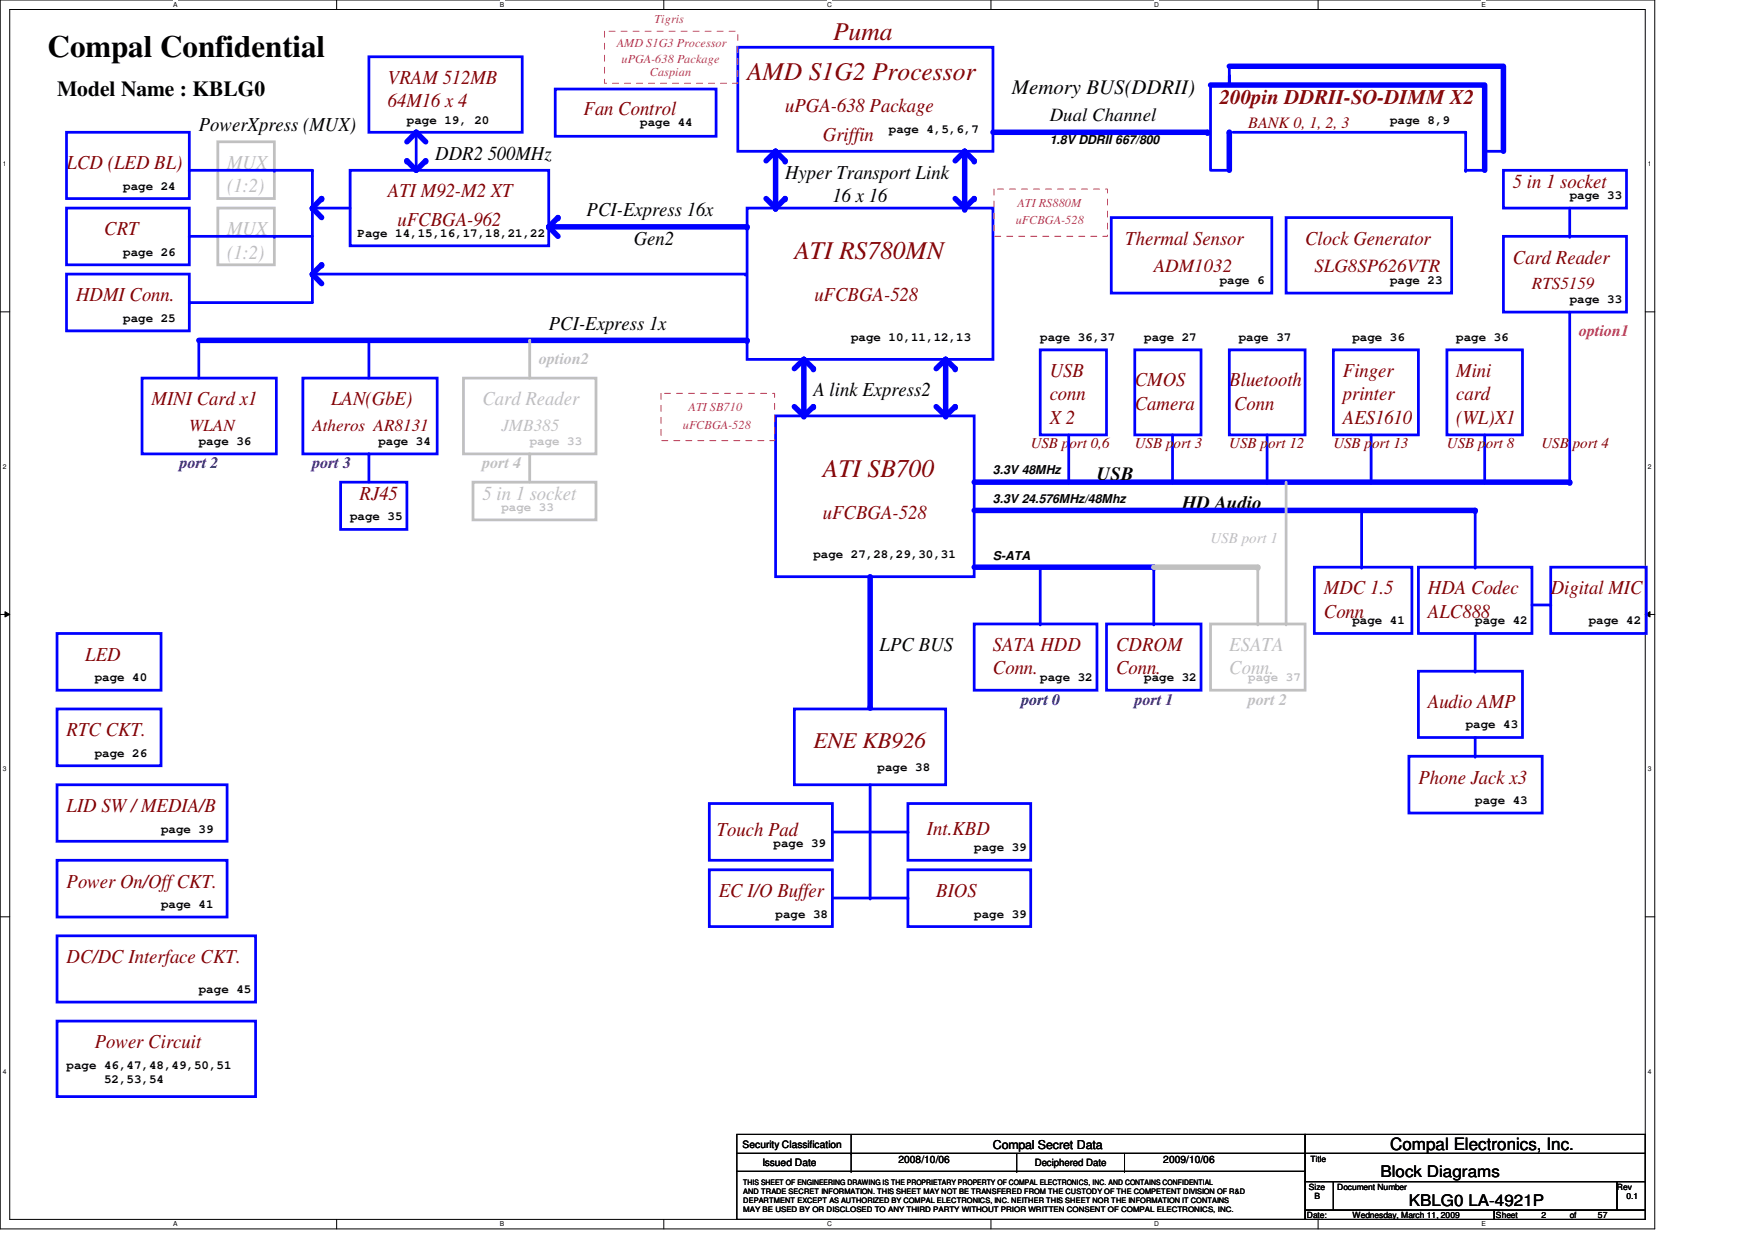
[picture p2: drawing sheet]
<svg xmlns="http://www.w3.org/2000/svg" width="297mm" height="210mm" viewBox="0 0 297 210" stroke-linecap="round" stroke-linejoin="round" font-family="sans-serif">
<path d="M0 0h280.1v208h-280.1zM1.6 1.6h276.9v204.8h-276.9z" fill="none" stroke="#000" stroke-width=".17"/>
<g fill="#fff">
<path d="M29.3 .2h.7v1.2h-.7z"/>
<path d="M29.3 206.6h.7v1.2h-.7z"/>
</g>
<path d="M57 0v1.6M57 206.4v1.6" fill="none" stroke="#000" stroke-width=".17"/>
<g fill="#fff">
<path d="M84.6 .2h.7v1.2h-.7z"/>
<path d="M84.6 206.6h.7v1.2h-.7z"/>
</g>
<path d="M112.3 0v1.6M112.3 206.4v1.6" fill="none" stroke="#000" stroke-width=".17"/>
<g fill="#fff">
<path d="M140 .2h.8v1.2h-.8z"/>
<path d="M140 206.6h.8v1.2h-.8z"/>
</g>
<path d="M167.7 0v1.6M167.7 206.4v1.6" fill="none" stroke="#000" stroke-width=".17"/>
<g fill="#fff">
<path d="M195.4 .2h.7v1.2h-.7z"/>
<path d="M195.4 206.6h.7v1.2h-.7z"/>
</g>
<path d="M223.1 0v1.6M223.1 206.4v1.6" fill="none" stroke="#000" stroke-width=".17"/>
<g fill="#fff">
<path d="M250.7 .2h.8v1.2h-.8z"/>
<path d="M250.7 206.6h.8v1.2h-.8z"/>
<path d="M.5 27.2h.6v1.2h-.6z"/>
<path d="M278.9 27.2h.6v1.2h-.6z"/>
<path d="M.5 78.4h.6v1.1h-.6z"/>
<path d="M278.9 78.4h.6v1.1h-.6z"/>
</g>
<path d="M0 52.8h1.6M278.5 52.8h1.6" fill="none" stroke="#000" stroke-width=".17"/>
<g fill="#fff">
<path d="M.5 129.6h.6v1.2h-.6z"/>
<path d="M278.9 129.6h.6v1.2h-.6z"/>
</g>
<path d="M0 104h1.6M.8 103.5l.8 .5-.8 .4zM278.5 104l.8-.5v.9zM278.5 104h1.6" fill="none" stroke="#000" stroke-width=".17"/>
<path d="M.8 103.5l.8 .5-.8 .4zM278.5 104l.8-.5v.9z" fill="#000"/>
<g fill="#fff">
<path d="M.5 180.8h.6v1.1h-.6z"/>
<path d="M278.9 180.8h.6v1.1h-.6z"/>
</g>
<g fill="none" stroke="#000" stroke-width=".17">
<path d="M0 155.2h1.6M278.5 155.2h1.6M124.7 192h96.2v3.2h-96.2zM124.7 195.2h96.2v3.1h-96.2zM124.7 198.3h96.2v8.1h-96.2zM144.1 195.2h.1M144.1 198.3h.1M144.1 192v6.3M172.1 198.3h.1M172.1 195.2v3.1M190.3 198.3h.1M190.3 195.2v3.1"/>
<path d="M220.9 192h57.6v3.2h-57.6zM220.9 195.2h57.6v4.8h-57.6zM220.9 200h4.8v4.9h-4.8zM220.9 204.9h32v1.5h-32zM225.7 200h48v4.9h-48zM252.9 204.9h25.6v1.5h-25.6zM273.7 200h4.8v4.9h-4.8z"/>
</g>
<path d="M222.5 96h16.5v11.2h-16.5z" fill="none" stroke="#00f" stroke-width=".47"/>
<path d="M131.3 25.6v9.6" fill="none" stroke="#00f" stroke-width=".93"/>
<circle cx="131.3" cy="35.2" r=".47" fill="#00f"/>
<path d="M94 15.1h27.2v8h-27.2zM131.3 70.4h33.6v27.2h-33.6zM9.6 158.4h33.7v11.2h-33.7zM9.6 145.6h28.8v9.6h-28.8z" fill="none" stroke="#00f" stroke-width=".47"/>
<path d="M163.3 25.6v9.8" fill="none" stroke="#00f" stroke-width=".93"/>
<circle cx="163.3" cy="35.4" r=".47" fill="#00f"/>
<path d="M160.1 60.8v8.8" fill="none" stroke="#00f" stroke-width=".93"/>
<circle cx="160.1" cy="69.6" r=".47" fill="#00f"/>
<path d="M147.3 132.8v19.2" fill="none" stroke="#00f" stroke-width=".47"/>
<circle cx="147.3" cy="152" r=".23" fill="#00f"/>
<path d="M124.9 8h43.2v17.6h-43.2zM126.4 35.2h41.7v25.6h-41.7zM134.4 120h25.7v12.8h-25.7zM140.9 152h12.8M9.6 172.8h33.7v12.8h-33.7z" fill="none" stroke="#00f" stroke-width=".47"/>
<circle cx="153.7" cy="152" r=".23" fill="#00f"/>
<path d="M153.7 147.2h20.8v9.6h-20.8z" fill="none" stroke="#00f" stroke-width=".47"/>
<path d="M164.9 86.4h84.8" fill="none" stroke="#00f" stroke-width=".93"/>
<circle cx="249.7" cy="86.4" r=".47" fill="#00f"/>
<path d="M249.7 86.4v9.6" fill="none" stroke="#00f" stroke-width=".47"/>
<circle cx="249.7" cy="96" r=".23" fill="#00f"/>
<path d="M230.5 86.4v9.6" fill="none" stroke="#00f" stroke-width=".47"/>
<circle cx="230.5" cy="96" r=".23" fill="#00f"/>
<path d="M164.9 81.6h100.8" fill="none" stroke="#00f" stroke-width=".93"/>
<circle cx="265.7" cy="81.6" r=".47" fill="#00f"/>
<path d="M140.9 140.8h12.8" fill="none" stroke="#00f" stroke-width=".47"/>
<circle cx="153.7" cy="140.8" r=".23" fill="#00f"/>
<path d="M147.3 97.6v22.1" fill="none" stroke="#00f" stroke-width=".93"/>
<circle cx="147.3" cy="119.7" r=".47" fill="#00f"/>
<path d="M11.3 35.2h20.7v9.6h-20.7zM11.3 22.4h20.7v11.2h-20.7zM249.7 124.8v3.2" fill="none" stroke="#00f" stroke-width=".47"/>
<circle cx="249.7" cy="128" r=".23" fill="#00f"/>
<path d="M240.1 96h19.2v11.2h-19.2zM240.1 113.6h17.6v11.2h-17.6zM9.6 120h17.7v9.6h-17.7zM120.1 136h20.8v9.6h-20.8zM153.7 136h20.8v9.6h-20.8zM238.5 128h22.5v9.6h-22.5zM120.1 147.2h20.8v9.6h-20.8z" fill="none" stroke="#00f" stroke-width=".47"/>
<path d="M164.9 96h30.4" fill="none" stroke="#00f" stroke-width=".93"/>
<circle cx="195.3" cy="96" r=".47" fill="#00f"/>
<path d="M164.9 105.6h20.8v11.2h-20.8zM249.7 107.2v6.4" fill="none" stroke="#00f" stroke-width=".47"/>
<circle cx="249.7" cy="113.6" r=".23" fill="#00f"/>
<path d="M136.1 60.8v8.8" fill="none" stroke="#00f" stroke-width=".93"/>
<circle cx="136.1" cy="69.6" r=".47" fill="#00f"/>
<path d="M198.5 73.6v8" fill="none" stroke="#00f" stroke-width=".47"/>
<circle cx="198.5" cy="81.6" r=".23" fill="#00f"/>
<path d="M195.3 96v9.6M187.3 105.6h16v11.2h-16z" fill="none" stroke="#00f" stroke-width=".47"/>
<circle cx="195.3" cy="105.6" r=".23" fill="#00f"/>
<path d="M176.1 96v9.6" fill="none" stroke="#00f" stroke-width=".47"/>
<circle cx="176.1" cy="105.6" r=".23" fill="#00f"/>
<path d="M232.1 73.6v8" fill="none" stroke="#00f" stroke-width=".47"/>
<circle cx="232.1" cy="81.6" r=".23" fill="#00f"/>
<path d="M176.1 59.2h11.2v14.4h-11.2zM192.1 59.2h11.2v14.4h-11.2zM208.1 59.2h12.8v14.4h-12.8zM225.7 59.2h14.4v14.4h-14.4zM244.9 59.2h12.8v14.4h-12.8zM214.5 73.6v8" fill="none" stroke="#00f" stroke-width=".47"/>
<circle cx="214.5" cy="81.6" r=".23" fill="#00f"/>
<path d="M251.3 73.6v8" fill="none" stroke="#00f" stroke-width=".47"/>
<circle cx="251.3" cy="81.6" r=".23" fill="#00f"/>
<path d="M180.9 73.6v8" fill="none" stroke="#00f" stroke-width=".47"/>
<circle cx="180.9" cy="81.6" r=".23" fill="#00f"/>
<path d="M11.3 46.4h20.7v9.6h-20.7z" fill="none" stroke="#00f" stroke-width=".47"/>
<path d="M33.7 57.6h92.7" fill="none" stroke="#00f" stroke-width=".93"/>
<circle cx="126.4" cy="57.6" r=".47" fill="#00f"/>
<path d="M160.1 60.8l-1.7 1.6" fill="none" stroke="#00f" stroke-width=".93"/>
<circle cx="160.1" cy="60.8" r=".47" fill="#00f"/>
<path d="M160.1 60.8l1.6 1.6" fill="none" stroke="#00f" stroke-width=".93"/>
<circle cx="161.7" cy="62.4" r=".47" fill="#00f"/>
<path d="M136.1 60.8l1.6 1.6" fill="none" stroke="#00f" stroke-width=".93"/>
<circle cx="137.7" cy="62.4" r=".47" fill="#00f"/>
<path d="M136.1 60.8l-1.7 1.6" fill="none" stroke="#00f" stroke-width=".93"/>
<circle cx="136.1" cy="60.8" r=".47" fill="#00f"/>
<path d="M134.4 68.8l1.7 1.6" fill="none" stroke="#00f" stroke-width=".93"/>
<circle cx="136.1" cy="70.4" r=".47" fill="#00f"/>
<path d="M137.7 68.8l-1.6 1.6" fill="none" stroke="#00f" stroke-width=".93"/>
<circle cx="137.7" cy="68.8" r=".47" fill="#00f"/>
<path d="M163.3 25.6l1.6 1.6" fill="none" stroke="#00f" stroke-width=".93"/>
<circle cx="164.9" cy="27.2" r=".47" fill="#00f"/>
<path d="M163.3 25.6l-1.6 1.6" fill="none" stroke="#00f" stroke-width=".93"/>
<circle cx="163.3" cy="25.6" r=".47" fill="#00f"/>
<path d="M164.9 33.6l-1.6 1.6" fill="none" stroke="#00f" stroke-width=".93"/>
<circle cx="164.9" cy="33.6" r=".47" fill="#00f"/>
<path d="M161.7 33.6l1.6 1.6" fill="none" stroke="#00f" stroke-width=".93"/>
<circle cx="163.3" cy="35.2" r=".47" fill="#00f"/>
<path d="M131.3 25.6l1.6 1.6" fill="none" stroke="#00f" stroke-width=".93"/>
<circle cx="132.9" cy="27.2" r=".47" fill="#00f"/>
<path d="M131.3 25.6l-1.6 1.6" fill="none" stroke="#00f" stroke-width=".93"/>
<circle cx="131.3" cy="25.6" r=".47" fill="#00f"/>
<path d="M132.9 33.6l-1.6 1.6" fill="none" stroke="#00f" stroke-width=".93"/>
<circle cx="132.9" cy="33.6" r=".47" fill="#00f"/>
<path d="M129.7 33.6l1.6 1.6" fill="none" stroke="#00f" stroke-width=".93"/>
<circle cx="131.3" cy="35.2" r=".47" fill="#00f"/>
<path d="M52.9 28.8v22.4" fill="none" stroke="#00f" stroke-width=".47"/>
<circle cx="52.9" cy="28.8" r=".23" fill="#00f"/>
<path d="M62.4 57.6v6.4M24 64h22.8v12.8h-22.8zM51.3 64h22.7v12.8h-22.7z" fill="none" stroke="#00f" stroke-width=".47"/>
<circle cx="62.4" cy="57.6" r=".23" fill="#00f"/>
<path d="M33.7 57.6v6.4" fill="none" stroke="#00f" stroke-width=".47"/>
<circle cx="33.7" cy="57.6" r=".23" fill="#00f"/>
<path d="M89.7 76.8v4.8M80 81.6h20.9v6.4h-20.9z" fill="none" stroke="#c0c0c0" stroke-width=".47"/>
<circle cx="89.7" cy="76.8" r=".23" fill="#c0c0c0"/>
<path d="M89.7 57.6v6.4M78.4 64h22.5v12.8h-22.5z" fill="none" stroke="#c0c0c0" stroke-width=".47"/>
<circle cx="89.7" cy="57.6" r=".23" fill="#c0c0c0"/>
<path d="M62.4 76.8v4.8M57.7 81.6h11.2v8h-11.2z" fill="none" stroke="#00f" stroke-width=".47"/>
<circle cx="62.4" cy="76.8" r=".23" fill="#00f"/>
<path d="M208.1 11.2h46.4v14.4M168.1 22.4h36.3" fill="none" stroke="#00f" stroke-width=".93"/>
<path d="M208.1 11.2v3.2v-1.6" fill="none" stroke="#00f" stroke-width=".47"/>
<circle cx="204.4" cy="22.4" r=".47" fill="#00f"/>
<path d="M204.9 14.4v14.4h3.2M251.3 25.6h3.2" fill="none" stroke="#00f" stroke-width=".47"/>
<circle cx="251.3" cy="25.6" r=".23" fill="#00f"/>
<path d="M204.9 14.4h46.4v14.4" fill="none" stroke="#00f" stroke-width=".93"/>
<path d="M248.1 28.8h3.2" fill="none" stroke="#00f" stroke-width=".47"/>
<circle cx="248.1" cy="28.8" r=".23" fill="#00f"/>
<path d="M208.1 22.4v6.4" fill="none" stroke="#00f" stroke-width=".93"/>
<circle cx="208.1" cy="22.4" r=".47" fill="#00f"/>
<path d="M248.1 22.4v6.4" fill="none" stroke="#00f" stroke-width=".47"/>
<circle cx="248.1" cy="28.8" r=".23" fill="#00f"/>
<path d="M208.7 22.4h39.4" fill="none" stroke="#00f" stroke-width=".47"/>
<circle cx="248.1" cy="22.4" r=".23" fill="#00f"/>
<path d="M188.1 36.8h27.2v12.8h-27.2zM217.7 36.8h28v12.8h-28z" fill="none" stroke="#00f" stroke-width=".47"/>
<path d="M158.4 68.8l1.7 1.6" fill="none" stroke="#00f" stroke-width=".93"/>
<circle cx="160.1" cy="70.4" r=".47" fill="#00f"/>
<path d="M161.7 68.8l-1.6 1.6" fill="none" stroke="#00f" stroke-width=".93"/>
<circle cx="161.7" cy="68.8" r=".47" fill="#00f"/>
<path d="M212.9 96v9.6" fill="none" stroke="#c0c0c0" stroke-width=".47"/>
<circle cx="212.9" cy="105.6" r=".23" fill="#c0c0c0"/>
<path d="M204.9 105.6h16v11.2h-16z" fill="none" stroke="#c0c0c0" stroke-width=".47"/>
<path d="M259.3 102.4h3.2" fill="none" stroke="#00f" stroke-width=".47"/>
<circle cx="262.5" cy="102.4" r=".23" fill="#00f"/>
<path d="M52.9 46.4h73.2" fill="none" stroke="#00f" stroke-width=".47"/>
<circle cx="126.1" cy="46.4" r=".23" fill="#00f"/>
<path d="M59.3 28.8h33.6v12.8h-33.6zM70.4 22.6v6.2" fill="none" stroke="#00f" stroke-width=".47"/>
<circle cx="70.4" cy="22.6" r=".23" fill="#00f"/>
<path d="M62.4 9.6h26v12.8h-26z" fill="none" stroke="#00f" stroke-width=".47"/>
<path d="M72 27.2l-1.6 1.6" fill="none" stroke="#00f" stroke-width=".93"/>
<circle cx="72" cy="27.2" r=".47" fill="#00f"/>
<path d="M70.4 22.4l1.6 1.6" fill="none" stroke="#00f" stroke-width=".93"/>
<circle cx="70.4" cy="22.4" r=".47" fill="#00f"/>
<path d="M70.4 22.4l-1.5 1.6" fill="none" stroke="#00f" stroke-width=".93"/>
<circle cx="70.4" cy="22.4" r=".47" fill="#00f"/>
<path d="M68.9 27.2l1.5 1.6" fill="none" stroke="#00f" stroke-width=".93"/>
<circle cx="68.9" cy="27.2" r=".47" fill="#00f"/>
<path d="M92.9 38.4h33.5" fill="none" stroke="#00f" stroke-width=".93"/>
<circle cx="126.4" cy="38.4" r=".47" fill="#00f"/>
<path d="M52.9 35.2h6.4M262.5 96h16.1v11.2h-16.1z" fill="none" stroke="#00f" stroke-width=".47"/>
<circle cx="52.9" cy="35.2" r=".23" fill="#00f"/>
<path d="M32 51.2h20.9" fill="none" stroke="#00f" stroke-width=".47"/>
<circle cx="32" cy="51.2" r=".23" fill="#00f"/>
<path d="M52.9 35.2l1.5 1.6" fill="none" stroke="#00f" stroke-width=".93"/>
<circle cx="52.9" cy="35.2" r=".47" fill="#00f"/>
<path d="M52.9 46.4l1.5 1.6" fill="none" stroke="#00f" stroke-width=".93"/>
<circle cx="52.9" cy="46.4" r=".47" fill="#00f"/>
<path d="M54.4 33.6l-1.5 1.6" fill="none" stroke="#00f" stroke-width=".93"/>
<circle cx="54.4" cy="33.6" r=".47" fill="#00f"/>
<path d="M54.4 44.8l-1.5 1.6" fill="none" stroke="#00f" stroke-width=".93"/>
<circle cx="54.4" cy="44.8" r=".47" fill="#00f"/>
<path d="M9.6 107.2h17.7v9.6h-17.7zM9.6 132.8h28.8v9.6h-28.8z" fill="none" stroke="#00f" stroke-width=".47"/>
<path d="M217.7 81.6v24" fill="none" stroke="#c0c0c0" stroke-width=".47"/>
<circle cx="217.7" cy="105.6" r=".23" fill="#c0c0c0"/>
<path d="M195.3 96h17.6" fill="none" stroke="#c0c0c0" stroke-width=".93"/>
<circle cx="212.9" cy="96" r=".47" fill="#c0c0c0"/>
<path d="M94.4 36.8l-1.5 1.6" fill="none" stroke="#00f" stroke-width=".93"/>
<circle cx="94.4" cy="36.8" r=".47" fill="#00f"/>
<path d="M92.9 38.4l1.5 1.6" fill="none" stroke="#00f" stroke-width=".93"/>
<circle cx="92.9" cy="38.4" r=".47" fill="#00f"/>
<path d="M36.9 24h9.5v9.6h-9.5zM36.9 35.2h9.5v9.6h-9.5z" fill="none" stroke="#c0c0c0" stroke-width=".47"/>
<path d="M46.4 28.8h6.5" fill="none" stroke="#00f" stroke-width=".47"/>
<circle cx="46.4" cy="28.8" r=".23" fill="#00f"/>
<path d="M46.4 40h6.5" fill="none" stroke="#00f" stroke-width=".47"/>
<circle cx="46.4" cy="40" r=".23" fill="#00f"/>
<path d="M32 28.8h14.4" fill="none" stroke="#00f" stroke-width=".47"/>
<circle cx="32" cy="28.8" r=".23" fill="#00f"/>
<path d="M32 40h14.4" fill="none" stroke="#00f" stroke-width=".47"/>
<circle cx="32" cy="40" r=".23" fill="#00f"/>
<path d="M254.5 28.8h20.8v6.4h-20.8zM265.7 35.2v4.8" fill="none" stroke="#00f" stroke-width=".47"/>
<circle cx="265.7" cy="40" r=".23" fill="#00f"/>
<path d="M254.5 40h20.8v12.8h-20.8zM265.7 52.8v28.8" fill="none" stroke="#00f" stroke-width=".47"/>
<circle cx="265.7" cy="81.6" r=".23" fill="#00f"/>
<path d="M102.3 5.3h22.6v8.8h-22.6zM168.2 32h19.2v8h-19.2zM111.9 66.6h19.2v8h-19.2z" fill="none" stroke="#ff0080" stroke-width=".17" stroke-dasharray="1 1 1 1 1 1 1 1"/>
<text font-size="5.2" x="8" y="9.6">Compal Confidential</text>
<g font-size="4.3" fill="#800000">
<text x="141" y="6.7">Puma</text>
<text x="126.4" y="13.5">AMD S1G2 Processor</text>
<text x="134.4" y="43.9">ATI RS780MN</text>
<text x="139.3" y="80.7">ATI SB700</text>
</g>
<text font-size="3.8" fill="#800000" x="137.7" y="126.7">ENE KB926</text>
<text font-size="3.6" x="9.6" y="16.2">Model Name : KBLG0</text>
<text font-size="3.5" x="171.3" y="16">Memory BUS(DDRII)</text>
<text font-size="3.5" fill="#800000" x="206.5" y="17.6">200pin DDRII-SO-DIMM X2</text>
<g font-size="3.3" fill="#800000">
<text x="65.7" y="14.2">VRAM 512MB</text>
<text x="65.7" y="18.2">64M16 x 4</text>
<text x="98.8" y="19.5">Fan Control</text>
<text x="132.9" y="19">uPGA-638 Package</text>
<text x="139.3" y="23.8">Griffin</text>
<text x="11.3" y="28.6">LCD (LED BL)</text>
<text x="65.7" y="33.4">ATI M92-M2 XT</text>
<text x="256.1" y="31.8">5 in 1 socket</text>
<text x="17.6" y="39.8">CRT</text>
<text x="67.3" y="38.2">uFCBGA-962</text>
<text x="190.5" y="41.4">Thermal Sensor</text>
<text x="220.9" y="41.4">Clock Generator</text>
<text x="256.1" y="44.6">Card Reader</text>
<text x="12.9" y="51">HDMI Conn.</text>
<text x="137.8" y="51">uFCBGA-528</text>
<text x="177.7" y="63.8">USB</text>
<text x="192.1" y="65.4">CMOS</text>
<text x="208.1" y="65.4">Bluetooth</text>
<text x="227.3" y="63.8">Finger</text>
<text x="246.5" y="63.8">Mini</text>
<text x="25.7" y="68.6">MINI Card x1</text>
<text x="56" y="68.6">LAN(GbE)</text>
<text x="177.7" y="67.8">conn</text>
<text x="177.7" y="71.7">X 2</text>
<text x="192.1" y="69.3">Camera</text>
<text x="208.9" y="69.3">Conn</text>
<text x="227.3" y="67.8">printer</text>
<text x="227.3" y="71.7">AES1610</text>
<text x="246.5" y="67.8">card</text>
<text x="246.5" y="71.7">(WL)X1</text>
<text x="60.9" y="84.6">RJ45</text>
<text x="139.3" y="87.8">uFCBGA-528</text>
<text x="224.1" y="100.6">MDC 1.5</text>
<text x="241.7" y="100.6">HDA Codec</text>
<text x="262.5" y="100.6">Digital MIC</text>
<text x="224.1" y="104.6">Conn</text>
<text x="241.7" y="104.6">ALC888</text>
<text x="14.4" y="111.8">LED</text>
<text x="168.1" y="110.2">SATA HDD</text>
<text x="188.9" y="110.2">CDROM</text>
<text x="168.1" y="114.2">Conn.</text>
<text x="188.9" y="114.2">Conn.</text>
<text x="241.7" y="119.8">Audio AMP</text>
<text x="11.3" y="124.6">RTC CKT.</text>
<text x="11.3" y="137.4">LID SW / MEDIA/B</text>
<text x="240.1" y="132.6">Phone Jack x3</text>
<text x="121.3" y="141.4">Touch Pad</text>
<text x="156.9" y="141.3">Int.KBD</text>
<text x="11.3" y="150.2">Power On/Off CKT.</text>
<text x="121.7" y="151.8">EC I/O Buffer</text>
<text x="158.5" y="151.8">BIOS</text>
<text x="11.3" y="163">DC/DC Interface CKT.</text>
<text x="16" y="177.4">Power Circuit</text>
</g>
<g font-size="3.3">
<text x="33.7" y="22.2">PowerXpress (MUX)</text>
<text x="73.7" y="27">DDR2 500MHz</text>
<text x="132.9" y="30.2">Hyper Transport Link</text>
<text x="140.9" y="34.2">16 x 16</text>
<text x="99.3" y="36.6">PCI-Express 16x</text>
<text x="107.3" y="41.4">Gen2</text>
<text x="92.9" y="55.8">PCI-Express 1x</text>
<text x="137.7" y="67">A link Express2</text>
<text x="148.9" y="110.2">LPC BUS</text>
</g>
<g font-size="3.3" fill="#c0c0c0">
<text x="38.4" y="28.6">MUX</text>
<text x="38.4" y="32.6">(1:2)</text>
<text x="38.4" y="39.8">MUX</text>
<text x="38.4" y="43.8">(1:2)</text>
<text x="81.7" y="68.6">Card Reader</text>
<text x="81.7" y="84.6">5 in 1 socket</text>
<text x="208.1" y="110.2">ESATA</text>
<text x="208.1" y="114.2">Conn.</text>
</g>
<g font-size="3.2">
<text x="177.7" y="20.4">Dual Channel</text>
<text x="185.7" y="81.3">USB</text>
<text x="200.1" y="86.1">HD Audio</text>
</g>
<g font-size="3.2" fill="#800000">
<text x="195.3" y="46.1">ADM1032</text>
<text x="222.5" y="46.1">SLG8SP626VTR</text>
</g>
<g font-size="2.9" fill="#800000">
<text x="259.3" y="49">RTS5159</text>
<text x="32" y="73">WLAN</text>
<text x="52.9" y="73">Atheros AR8131</text>
</g>
<text font-size="2.9" fill="#c0c0c0" x="84.9" y="73">JMB385</text>
<text font-size="2.9" x="235.3" y="194.6">Compal Electronics, Inc.</text>
<text font-size="2.7" fill="#800000" x="211.3" y="21.7">BANK 0, 1, 2, 3</text>
<text font-size="2.7" fill="#ff0080" x="267.3" y="56.9">option1</text>
<g font-size="2.7" fill="#c0c0c0">
<text x="91.3" y="61.7">option2</text>
<text x="81.7" y="79.3">port 4</text>
<text x="211.3" y="119.3">port 2</text>
</g>
<g font-size="2.7" fill="#400080">
<text x="30.4" y="79.3">port 2</text>
<text x="52.9" y="79.3">port 3</text>
<text x="192.1" y="119.3">port 1</text>
</g>
<text font-size="2.7" fill="#000080" x="172.9" y="119.3">port 0</text>
<g font-size="2.7">
<text x="233.7" y="199.3">Block Diagrams</text>
<text x="238.5" y="204.1">KBLG0 LA-4921P</text>
</g>
<g font-size="2.5" fill="#800000">
<text x="174.5" y="75.9">USB port 0,6</text>
<text x="192.1" y="75.9">USB port 3</text>
<text x="208.1" y="75.9">USB port 12</text>
<text x="225.7" y="75.9">USB port 13</text>
<text x="244.9" y="75.9">USB port 8</text>
<text x="260.9" y="75.9">USB port 4</text>
</g>
<text font-size="2.5" fill="#c0c0c0" x="204.9" y="91.9">USB port 1</text>
<g font-size="2.1" fill="#ff0080">
<text x="110.8" y="3.9">Tigris</text>
<text x="104.4" y="7.9">AMD S1G3 Processor</text>
<text x="105.2" y="10.6">uPGA-638 Package</text>
<text x="110" y="12.9">Caspian</text>
<text x="172.2" y="35">ATI RS880M</text>
<text x="171.9" y="38">uFCBGA-528</text>
<text x="116.5" y="69.5">ATI SB710</text>
<text x="115.6" y="72.6">uFCBGA-528</text>
</g>
<g font-size="2.1">
<text x="68.9" y="20.9">page 19, 20</text>
<text x="108.4" y="21.4">page 44</text>
<text x="150.4" y="22.5">page 4,5,6,7</text>
<text x="235.3" y="20.9">page 8,9</text>
<text x="177.7" y="24.3">1.8V DDRII 667/800</text>
<text x="20.9" y="32.1">page 24</text>
<text x="265.7" y="33.7">page 33</text>
<text x="60.5" y="40.1">Page 14,15,16,17,18,21,22</text>
<text x="20.9" y="43.3">page 26</text>
<text x="206.5" y="48.1">page 6</text>
<text x="235.3" y="48.1">page 23</text>
<text x="265.7" y="51.3">page 33</text>
<text x="20.9" y="54.5">page 25</text>
<text x="144.1" y="57.7">page 10,11,12,13</text>
<text x="176.1" y="57.7">page 36,37</text>
<text x="193.7" y="57.7">page 27</text>
<text x="209.7" y="57.7">page 37</text>
<text x="228.9" y="57.7">page 36</text>
<text x="246.5" y="57.7">page 36</text>
<text x="33.7" y="75.3">page 36</text>
<text x="64" y="75.3">page 34</text>
<text x="168.1" y="80.3">3.3V 48MHz</text>
<text x="59.3" y="88.1">page 35</text>
<text x="168.1" y="85.1">3.3V 24.576MHz/48Mhz</text>
<text x="137.7" y="94.5">page 27,28,29,30,31</text>
<text x="168.1" y="94.7">S-ATA</text>
<text x="228.9" y="105.7">page 41</text>
<text x="249.7" y="105.7">page 42</text>
<text x="268.9" y="105.7">page 42</text>
<text x="16" y="115.3">page 40</text>
<text x="176.1" y="115.3">page 32</text>
<text x="193.7" y="115.3">page 32</text>
<text x="248.1" y="123.3">page 43</text>
<text x="16" y="128.1">page 26</text>
<text x="148.5" y="130.5">page 38</text>
<text x="249.7" y="136.1">page 43</text>
<text x="27.3" y="140.9">page 39</text>
<text x="130.9" y="143.3">page 39</text>
<text x="164.9" y="144.1">page 39</text>
<text x="27.3" y="153.7">page 41</text>
<text x="131.3" y="155.3">page 38</text>
<text x="164.9" y="155.3">page 39</text>
<text x="33.7" y="168.1">page 45</text>
<text x="11.3" y="180.9">page 46,47,48,49,50,51</text>
<text x="17.6" y="183.3">52,53,54</text>
<text x="168.1" y="194.4">Compal Secret Data</text>
</g>
<g font-size="2.1" fill="#c0c0c0">
<text x="89.7" y="75.3">page 33</text>
<text x="84.9" y="86.5">page 33</text>
<text x="211.3" y="115.3">page 37</text>
</g>
<g font-size="1.7">
<text x="125.7" y="194.3">Security Classification</text>
<text x="129" y="197.3">Issued Date</text>
<text x="152.1" y="196.8">2008/10/06</text>
<text x="175.1" y="197.4">Deciphered Date</text>
<text x="196.9" y="196.8">2009/10/06</text>
</g>
<g font-size="1.4">
<text x="221.8" y="196.8">Title</text>
<text x="221.5" y="201.4">Size</text>
<text x="222.5" y="203">B</text>
<text x="226.3" y="201.4">Document Number</text>
<text x="273.7" y="201.4">Rev</text>
<text x="275.3" y="203">0.1</text>
<text x="221.2" y="206.2">Date:</text>
<text x="228.9" y="206.2">Wednesday, March 11, 2009</text>
<text x="253.2" y="206.2">Sheet</text>
<text x="260.9" y="206.2">2</text>
<text x="265.7" y="206.2">of</text>
<text x="270.5" y="206.2">57</text>
</g>
<g font-size="1.3">
<text x="125.8" y="203.6">DEPARTMENT EXCEPT AS AUTHORIZED BY COMPAL ELECTRONICS, INC. NEITHER THIS SHEET NOR THE INFORMATION IT CONTAINS</text>
<text x="125.8" y="200.6">THIS SHEET OF ENGINEERING DRAWING IS THE PROPRIETARY PROPERTY OF COMPAL ELECTRONICS, INC. AND CONTAINS CONFIDENTIAL</text>
<text x="125.8" y="202.1">AND TRADE SECRET INFORMATION. THIS SHEET MAY NOT BE TRANSFERED FROM THE CUSTODY OF THE COMPETENT DIVISION OF R&amp;D</text>
<text x="125.8" y="205.1">MAY BE USED BY OR DISCLOSED TO ANY THIRD PARTY WITHOUT PRIOR WRITTEN CONSENT OF COMPAL ELECTRONICS, INC.</text>
</g>
<g font-size="1.1">
<text x="29.3" y="1.1">A</text>
<text x="84.6" y="1.1">B</text>
<text x="140" y="1.1">C</text>
<text x="195.4" y="1.1">D</text>
<text x="250.7" y="1.1">E</text>
<text x=".5" y="28.2">1</text>
<text x="278.9" y="28.2">1</text>
<text x=".5" y="79.3">2</text>
<text x="278.9" y="79.3">2</text>
<text x=".5" y="130.6">3</text>
<text x="278.9" y="130.6">3</text>
<text x=".5" y="181.7">4</text>
<text x="278.9" y="181.7">4</text>
<text x="29.3" y="207.6">A</text>
<text x="84.6" y="207.6">B</text>
<text x="140" y="207.6">C</text>
<text x="195.4" y="207.6">D</text>
<text x="250.7" y="207.6">E</text>
</g>
</svg>
